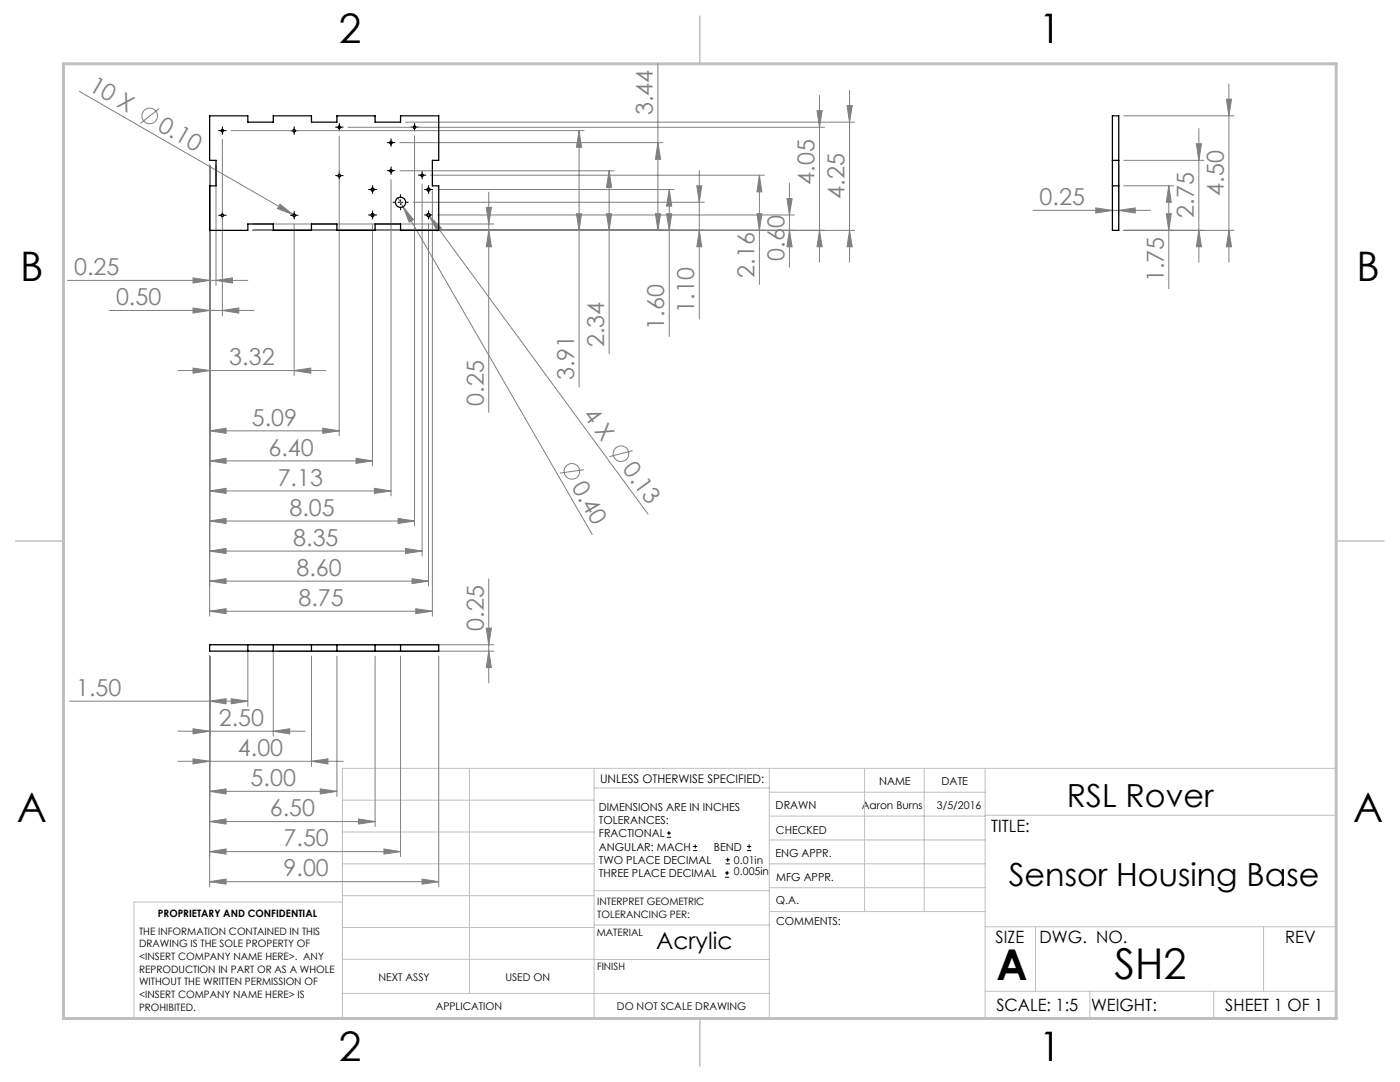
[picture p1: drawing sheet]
<svg xmlns="http://www.w3.org/2000/svg" width="279mm" height="216mm" viewBox="0 0 279 216" stroke-linecap="round" stroke-linejoin="round" font-family="sans-serif">
<g fill="none" stroke="#808080" stroke-width=".2">
<path d="M15.8 18.2l42.7 24.6M131.3 12.7v33.3M163.5 19v33.3M169.5 18v34.3M244.8 19.8h1l-.5 3.3zM245.3 16.8v35.5M31.7 21.7l-3.7 2.9M41.8 33v89.9M43.1 33v24M44.4 27.8v35.2M46.1 26.1h70.5M67.7 27.1v59.9"/>
<path d="M69.5 25.4h95.1M78 35.8v63.2M79.4 39.5l1 1.7M79.8 28.5h52.5M79.8 34.1h42.8M80.9 24.4h89.7M82.7 27.1v77.9M84.2 36.7v74.2M86 35h66.5M86.3 38.1v84.8M87.3 37.8h47.2M97.5 38.3v44"/>
<path d="M115.6 26.1l.5 3.3h-1.1zM115.6 26.1v51.1M121.6 34.1l.5 3.3h-1.1zM121.6 34.1v36.5M131.3 28.5l.5 3.3h-1zM133.6 37.8l.5 3.3h-1.1zM133.6 37.8v29.3M139.1 37.1h1l-.5 3.3zM139.6 34v29.7M151.6 35l.4 3.3h-.9zM151.6 35v21.8M157.1 39.6h1l-.5 3.3z"/>
<path d="M157.6 36.5v16.8M163.1 22.1h1l-.6 3.3zM169.1 21.1h1l-.6 3.3zM223.3 33v10M224.3 37.1h9.9M224.3 32h16M224.3 23.1h22M233.3 37.1v20.5M233.3 37.1l.5 3.3h-1zM238.8 28.7h1l-.5 3.3zM239.3 25.6v26.7M13.5 56h36"/>
<path d="M38.5 55.5l3.3 .5-3.3 .5zM43.1 56l3.3-.5v1zM50.4 46h120.2M50.4 44.7h48.2M55.9 40.7l2.6 2.1-3.1-1.2zM58.5 42.8l.4 .3M58.7 44.7v30.3M74.3 44.7v48.3M80.4 41.2l2.1 2.7-.8 .4zM80.4 41.2l37.8 65.4M82.4 40.4h58.1M85.3 42.7l.4 .5"/>
<path d="M85.5 44.7v72.2M85.7 43.2l2.4 2.3-.9 .6zM85.7 43.2l43.6 59.4M87.3 42.9h71.2M97 41.4h1.1l-.6 3.3zM97.5 46l.6 3.2h-1.1zM115 42.7h1.1l-.5 3.3zM121 42.7h1.1l-.5 3.3zM130.8 42.7h1l-.5 3.3zM133 42.7h1.1l-.5 3.3zM139.6 46l.5 3.2h-1zM151.1 42.7h.9l-.4 3.3z"/>
<path d="M157.6 46l.5 3.2h-1zM163.5 46l.6 3.2h-1zM169.5 46l.6 3.2h-1zM206.2 42h23.4M218.7 41.5l3.3 .5-3.3 .5zM223.3 42l3.3-.5v1zM224.3 46h22M232.8 42.7h1l-.5 3.3zM239.3 46l.5 3.2h-1zM245.3 46l.5 3.2h-1zM21.8 61.9h28.9M35.5 73.9h29.6"/>
<path d="M38.5 61.5l3.3 .4-3.3 .6zM38.5 73.4l3.3 .5-3.3 .6zM44.4 61.9l3.3-.4v1zM58.7 73.9l3.3-.5v1.1zM41.8 86l3.3-.6v1.1zM41.8 92l3.3-.6v1.1zM41.8 98l3.3-.6v1.1zM41.8 86h25.9M41.8 92h32.5M41.8 98h36.2M64.4 85.4l3.3 .6-3.3 .5zM71 91.4l3.3 .6-3.3 .5z"/>
<path d="M74.7 97.4l3.3 .6-3.3 .5zM116.5 93.7l-4.7 .7M126.3 89.9l-4.7 1.2M41.8 104l3.3-.6v1.1zM41.8 110l3.3-.6v1.1zM41.8 116l3.3-.5v1zM41.8 104h40.9M41.8 110h42.4M41.8 116h43.7M79.4 103.4l3.3 .6-3.3 .5zM80.9 109.4l3.3 .6-3.3 .5zM82.2 115.5l3.3 .5-3.3 .5z"/>
<path d="M97.5 115.5v20.8M13.9 139.9h35.6M41.8 122l3.3-.5v.9zM41.8 139.9l3.3-.5v1zM41.8 130.9v46M41.8 122h44.5M46.1 139.4l3.4 .5-3.4 .5zM49.5 129.6v11.3M50.4 128.7h48.2M54.5 129.6v17.3M55.5 129.9h43.1M62.2 130.9v22"/>
<path d="M67.2 130.9v28M74.9 130.9v34M79.9 130.9v40M83 121.5l3.3 .5-3.3 .4zM87.6 130.9v46M97 125.3h1.1l-.6 3.4zM97.5 129.9l.6 3.3h-1.1zM35.5 145.9h25.4M35.5 151.9h33M38.5 145.4l3.3 .5-3.3 .5zM38.5 151.4l3.3 .5-3.3 .5zM41.8 157.9l3.3-.5v1z"/>
<path d="M41.8 157.9h25.4M54.5 145.9l3.3-.5v1zM62.2 151.9l3.2-.5v1zM63.9 157.4l3.3 .5-3.3 .5zM41.8 163.9l3.3-.5v1zM41.8 169.9l3.3-.5v1zM41.8 175.9l3.3-.5v1zM41.8 163.9h33.1M41.8 169.9h38.1M41.8 175.9h45.8M71.5 163.4l3.4 .5-3.4 .5zM76.6 169.4l3.3 .5-3.3 .5z"/>
<path d="M84.2 175.4l3.4 .5-3.4 .5z"/>
<circle cx="29.9" cy="23.1" r="1.56"/>
<circle cx="114.1" cy="94" r="1.55"/>
<circle cx="123.9" cy="90.5" r="1.55"/>
</g>
<g fill="none" stroke="#000" stroke-width=".2">
<path d="M43.9 26.1h1M44.4 25.6v1M58.2 26.1h1M58.7 25.6v1M67.2 25.4h1M67.2 35.1h1M67.7 24.9v1M67.7 34.5v1.1M73.8 37.8h1.1M74.3 37.3v1M77.5 28.5h1M77.5 34.1h1"/>
<path d="M78 28v1M78 33.6v1M79.9 39.9v1M82.2 25.4h1M82.7 24.9v1M83.7 35h1M84.2 34.5v1M85 37.8h1M85.5 37.3v1M43.9 43h1M44.4 42.5v1M58.2 43h1"/>
<path d="M58.7 42.5v1M73.8 42.9h1.1M74.3 42.4v1M79.4 40.4h1M85 42.9h1M85.5 42.4v1M133.1 167.1h.8M133.1 166.2h.8M133.5 165.8v.9M138.3 169.7h.8M138.3 168.9h.8M138.7 168.5v.8"/>
<path d="M144.7 175h.8M144.7 174.2h.8M144.8 172.4h.9M144.8 171.6h.9M145.1 173.8v.8M145.2 171.1v.9M149.1 169.7h.8M149.1 168.9h.8M149.5 168.5v.8"/>
</g>
<g fill="none" stroke="#000" stroke-width=".2" stroke-dasharray="15.2 1.3 1.3 1.3">
<path d="M43.9 26.1h-.3M44.4 25.6v-.3M44.4 26.6v.2M44.9 26.1h.2M58.2 26.1h-.2M58.7 25.6v-.3M58.7 26.6v.2M59.2 26.1h.3M67.2 35h-.2M67.2 25.4h-.2M67.7 34.5v-.2M67.7 35.5v.3"/>
<path d="M67.7 24.9v-.3M67.7 25.9v.2M68.2 35h.3M68.2 25.4h.3M73.9 37.8h-.4M74.4 37.3v-.3M74.4 38.3v.3M74.9 37.8h.3M77.5 28.5h-.2M77.5 34.1h-.2M78 28v-.3M78 29v.2"/>
<path d="M78 33.6v-.3M78 34.6v.2M78.5 28.5h.3M78.5 34.1h.3M80 39.3v-.5M82.3 25.4h-.3M82.8 24.9v-.3M82.8 25.9v.2M83.3 25.4h.2M83.7 34.9h-.2M84.2 34.4v-.2M84.2 35.4v.3"/>
<path d="M84.7 34.9h.3M85 37.8h-.3M85.5 37.3v-.3M85.5 38.3v.3M86 37.8h.4M43.9 43h-.3M44.4 42.5v-.3M44.4 43.5v.2M44.9 43h.2M58.2 43h-.2M58.7 42.5v-.3M58.7 43.5v.2"/>
<path d="M59.2 43h.3M73.9 42.9h-.4M74.4 42.4v-.3M74.4 43.4v.3M74.9 42.9h.3M79 40.3h-.6M80 41.3v.6M81 40.3h.5M85 42.9h-.3M85.5 42.4v-.3M85.5 43.4v.3M86 42.9h.4"/>
</g>
<g fill="none" stroke="#c0c0c0" stroke-width=".2">
<path d="M68.3 159.7h50.3M93.7 153.3v44.9M118.6 153.3v49.9M118.6 157.2h34.9M153.5 153.3v49.9M153.5 158.1h43.1M172.5 153.3v28.6M184.4 153.3v28.6M196.6 153.3v49.9M68.3 180h-41.6v23.2h240v-49.9h-198.4v49.9M68.3 178.7h50.3M68.3 172.4h50.3"/>
<path d="M68.3 166h50.3M118.6 177.7h35M153.5 167.6h43.1M153.5 162.8h43.1M153.5 172.4h43.1M153.5 177.1h43.1M196.6 162.7h70.1M68.3 198.2h85.2M68.3 191.4l85.2 .1M68.3 185.1h50.3M118.6 184.6h35M153.6 181.9h43"/>
<path d="M196.6 197.8h70.1M196.6 184.9h70.1M206.7 184.9v12.9M217.5 197.8v5.4M242.2 197.8v5.4M252.2 184.9v12.9"/>
</g>
<path d="M139.7 3.2v9.5M3.1 107.9h9.6M266.7 107.9h9.5M139.7 203.2v9.6" fill="none" stroke="#c0c0c0" stroke-width=".3"/>
<path d="M12.7 12.7h254v190.5h-254z" fill="none" stroke="#c0c0c0" stroke-width=".6"/>
<g fill="#808080">
<path d="M55.9 40.7l2.6 2.1-3.1-1.2z"/>
<path d="M80.4 41.2l2.1 2.7-.8 .4z"/>
<path d="M85.7 43.2l2.4 2.3-.9 .6z"/>
<path d="M38.5 55.5l3.3 .5-3.3 .5zM43.1 56l3.3-.5v1zM38.5 61.5l3.3 .4-3.3 .6zM44.4 61.9l3.3-.4v1zM38.5 73.4l3.3 .5-3.3 .6zM58.7 73.9l3.3-.5v1.1zM41.8 86l3.3-.6v1.1zM64.4 85.4l3.3 .6-3.3 .5zM41.8 92l3.3-.6v1.1zM71 91.4l3.3 .6-3.3 .5zM41.8 98l3.3-.6v1.1zM74.7 97.4l3.3 .6-3.3 .5zM41.8 104l3.3-.6v1.1zM79.4 103.4l3.3 .6-3.3 .5zM41.8 110l3.3-.6v1.1zM80.9 109.4l3.3 .6-3.3 .5zM41.8 116l3.3-.5v1zM82.2 115.5l3.3 .5-3.3 .5zM41.8 122l3.3-.5v.9zM83 121.5l3.3 .5-3.3 .4zM218.7 41.5l3.3 .5-3.3 .5zM223.3 42l3.3-.5v1zM41.8 139.9l3.3-.5v1zM46.1 139.4l3.4 .5-3.4 .5zM38.5 145.4l3.3 .5-3.3 .5zM54.5 145.9l3.3-.5v1zM38.5 151.4l3.3 .5-3.3 .5zM62.2 151.9l3.2-.5v1zM41.8 157.9l3.3-.5v1zM63.9 157.4l3.3 .5-3.3 .5zM41.8 163.9l3.3-.5v1zM71.5 163.4l3.4 .5-3.4 .5zM41.8 169.9l3.3-.5v1zM76.6 169.4l3.3 .5-3.3 .5zM41.8 175.9l3.3-.5v1zM84.2 175.4l3.4 .5-3.4 .5z"/>
<path d="M97.5 46l.6 3.2h-1.1zM97 41.4h1.1l-.6 3.3zM115 42.7h1.1l-.5 3.3zM115.6 26.1l.5 3.3h-1.1zM130.8 42.7h1l-.5 3.3zM131.3 28.5l.5 3.3h-1zM121 42.7h1.1l-.5 3.3zM121.6 34.1l.5 3.3h-1.1zM163.5 46l.6 3.2h-1zM163.1 22.1h1l-.6 3.3zM133 42.7h1.1l-.5 3.3zM133.6 37.8l.5 3.3h-1.1zM139.6 46l.5 3.2h-1zM139.1 37.1h1l-.5 3.3zM151.1 42.7h.9l-.4 3.3zM151.6 35l.4 3.3h-.9zM157.6 46l.5 3.2h-1zM157.1 39.6h1l-.5 3.3zM169.5 46l.6 3.2h-1zM169.1 21.1h1l-.6 3.3zM232.8 42.7h1l-.5 3.3zM233.3 37.1l.5 3.3h-1zM239.3 46l.5 3.2h-1zM238.8 28.7h1l-.5 3.3zM245.3 46l.5 3.2h-1zM244.8 19.8h1l-.5 3.3zM97.5 129.9l.6 3.3h-1.1zM97 125.3h1.1l-.6 3.4z"/>
</g>
<g fill="none" stroke="#000" stroke-width=".25">
<path d="M41.8 23.1h7.7v1.3h5v-1.3h7.7v1.3h5v-1.3h7.7v1.3h5v-1.3h7.7v8.9h-1.3v5.1h1.3v8.9h-7.7v-1.3h-5v1.3h-7.7v-1.3h-5v1.3h-7.7v-1.3h-5v1.3h-7.7v-8.9h1.3v-5.1h-1.3zM222 37.1h1.3M222 32h1.3M222 23.1h1.3v22.9h-1.3zM41.8 128.7h45.8v1.2h-45.8zM49.5 128.7v1.2M54.5 128.7v1.2M62.2 128.7v1.2M67.2 128.7v1.2M74.9 128.7v1.2M79.9 128.7v1.2"/>
<circle cx="44.4" cy="26.1" r=".25"/>
<circle cx="58.7" cy="26.1" r=".25"/>
<circle cx="67.7" cy="35" r=".26"/>
<circle cx="67.7" cy="25.4" r=".26"/>
<circle cx="74.3" cy="37.8" r=".31"/>
<circle cx="78" cy="34.1" r=".25"/>
<circle cx="78" cy="28.5" r=".25"/>
<circle cx="82.7" cy="25.4" r=".26"/>
<circle cx="84.2" cy="35" r=".25"/>
<circle cx="85.5" cy="37.8" r=".32"/>
<circle cx="44.4" cy="43" r=".25"/>
<circle cx="58.7" cy="43" r=".25"/>
<circle cx="74.3" cy="42.9" r=".31"/>
<circle cx="79.9" cy="40.4" r="1.03"/>
<circle cx="85.5" cy="42.9" r=".32"/>
</g>
<g font-size="8.5">
<text x="198.9" y="195.5">A</text>
<text x="222.4" y="195.4">SH2</text>
</g>
<g font-size="8.1">
<text x="67.6" y="8.5">2</text>
<text x="207.3" y="8.5">1</text>
<text x="4" y="56.2">B</text>
<text x="270.7" y="56.2">B</text>
<text x="3.3" y="164.1">A</text>
<text x="270" y="164.1">A</text>
<text x="67.6" y="211.7">2</text>
<text x="207.3" y="211.7">1</text>
</g>
<g font-size="6.3">
<text x="212.9" y="161.1">RSL Rover</text>
<text x="201.3" y="176.7">Sensor Housing Base</text>
</g>
<g font-size="4.7" fill="#808080">
<text x="17.5" y="17.9" transform="rotate(30 17.5 17.9)">10 X</text>
<text x="130.3" y="23" transform="rotate(-90 130.3 23)">3.44</text>
<text x="31.3" y="25.9" transform="rotate(30 31.3 25.9)">0.10</text>
<text x="162.6" y="36.9" transform="rotate(-90 162.6 36.9)">4.05</text>
<text x="168.6" y="39.7" transform="rotate(-90 168.6 39.7)">4.25</text>
<text x="207.5" y="41">0.25</text>
<text x="244.3" y="39" transform="rotate(-90 244.3 39)">4.50</text>
<text x="238.3" y="43.5" transform="rotate(-90 238.3 43.5)">2.75</text>
<text x="156.6" y="52" transform="rotate(-90 156.6 52)">0.60</text>
<text x="14.8" y="54.9">0.25</text>
<text x="150.6" y="55.4" transform="rotate(-90 150.6 55.4)">2.16</text>
<text x="232.3" y="56.3" transform="rotate(-90 232.3 56.3)">1.75</text>
<text x="23.2" y="60.9">0.50</text>
<text x="132.6" y="65.8" transform="rotate(-90 132.6 65.8)">1.60</text>
<text x="138.6" y="62.4" transform="rotate(-90 138.6 62.4)">1.10</text>
<text x="120.6" y="69.3" transform="rotate(-90 120.6 69.3)">2.34</text>
<text x="45.8" y="72.9">3.32</text>
<text x="114.6" y="75.9" transform="rotate(-90 114.6 75.9)">3.91</text>
<text x="96.6" y="81" transform="rotate(-90 96.6 81)">0.25</text>
<text x="116.2" y="82.9" transform="rotate(54 116.2 82.9)">4 X</text>
<text x="50.3" y="84.9">5.09</text>
<text x="53.6" y="90.9">6.40</text>
<text x="124.1" y="93.6" transform="rotate(54 124.1 93.6)">0.13</text>
<text x="55.4" y="96.9">7.13</text>
<text x="114" y="97.1" transform="rotate(60 114 97.1)">0.40</text>
<text x="57.8" y="102.9">8.05</text>
<text x="58.5" y="108.9">8.35</text>
<text x="59.2" y="114.9">8.60</text>
<text x="59.6" y="120.9">8.75</text>
<text x="96.6" y="125.8" transform="rotate(-90 96.6 125.8)">0.25</text>
<text x="15.2" y="138.9">1.50</text>
<text x="43.7" y="144.9">2.50</text>
<text x="47.5" y="150.9">4.00</text>
<text x="50" y="156.9">5.00</text>
<text x="53.8" y="162.9">6.50</text>
<text x="56.6" y="168.9">7.50</text>
<text x="56.6" y="174.9">9.00</text>
</g>
<text font-size="4.7" x="131" y="189.4">Acrylic</text>
<g font-size="3.4">
<text x="197.8" y="166">TITLE:</text>
<text x="198.7" y="188.1">SIZE</text>
<text x="207.5" y="188.1">DWG. NO.</text>
<text x="256.5" y="188.2">REV</text>
<text x="198.8" y="201.7">SCALE: 1:5</text>
<text x="217.7" y="201.8">WEIGHT:</text>
<text x="244.5" y="201.7">SHEET 1 OF 1</text>
</g>
<text font-size="2.4" x="119.8" y="156.2">UNLESS OTHERWISE SPECIFIED:</text>
<g font-size="2.2">
<text x="119.5" y="161.8">DIMENSIONS ARE IN INCHES</text>
<text x="154.8" y="161.4">DRAWN</text>
<text x="175.4" y="156.6">NAME</text>
<text x="187.9" y="156.7">DATE</text>
<text x="119.5" y="164.4">TOLERANCES:</text>
<text x="119.5" y="167.1">FRACTIONAL</text>
<text x="154.9" y="166.3">CHECKED</text>
<text x="119.5" y="169.7">ANGULAR: MACH</text>
<text x="119.5" y="172.4">TWO PLACE DECIMAL</text>
<text x="142.5" y="169.7">BEND</text>
<text x="154.8" y="171">ENG APPR.</text>
<text x="119.5" y="175">THREE PLACE DECIMAL</text>
<text x="154.9" y="175.7">MFG APPR.</text>
<text x="154.9" y="180.4">Q.A.</text>
<text x="154.9" y="184.6">COMMENTS:</text>
</g>
<g font-size="2.1">
<text x="172" y="161.3">Aaron Burns</text>
<text x="187" y="161.3">3/5/2016</text>
<text x="146.5" y="172.4">0.01in</text>
<text x="146.5" y="174.6">0.005in</text>
<text x="75.5" y="195.7">NEXT ASSY</text>
<text x="100.9" y="195.7">USED ON</text>
<text x="86.9" y="201.5">APPLICATION</text>
<text x="123.1" y="201.6">DO NOT SCALE DRAWING</text>
</g>
<g font-size="2">
<text x="31.5" y="182.9">PROPRIETARY AND CONFIDENTIAL</text>
<text x="119.2" y="180.6">INTERPRET GEOMETRIC</text>
<text x="119.2" y="183.1">TOLERANCING PER:</text>
<text x="27.8" y="186.5">THE INFORMATION CONTAINED IN THIS</text>
<text x="27.8" y="189">DRAWING IS THE SOLE PROPERTY OF</text>
<text x="27.8" y="191.6">&lt;INSERT COMPANY NAME HERE&gt;. ANY</text>
<text x="119.1" y="186.7">MATERIAL</text>
<text x="27.8" y="194.1">REPRODUCTION IN PART OR AS A WHOLE</text>
<text x="27.8" y="196.6">WITHOUT THE WRITTEN PERMISSION OF</text>
<text x="119.1" y="193.5">FINISH</text>
<text x="27.8" y="199.1">&lt;INSERT COMPANY NAME HERE&gt; IS</text>
<text x="27.8" y="201.7">PROHIBITED.</text>
</g>
</svg>
